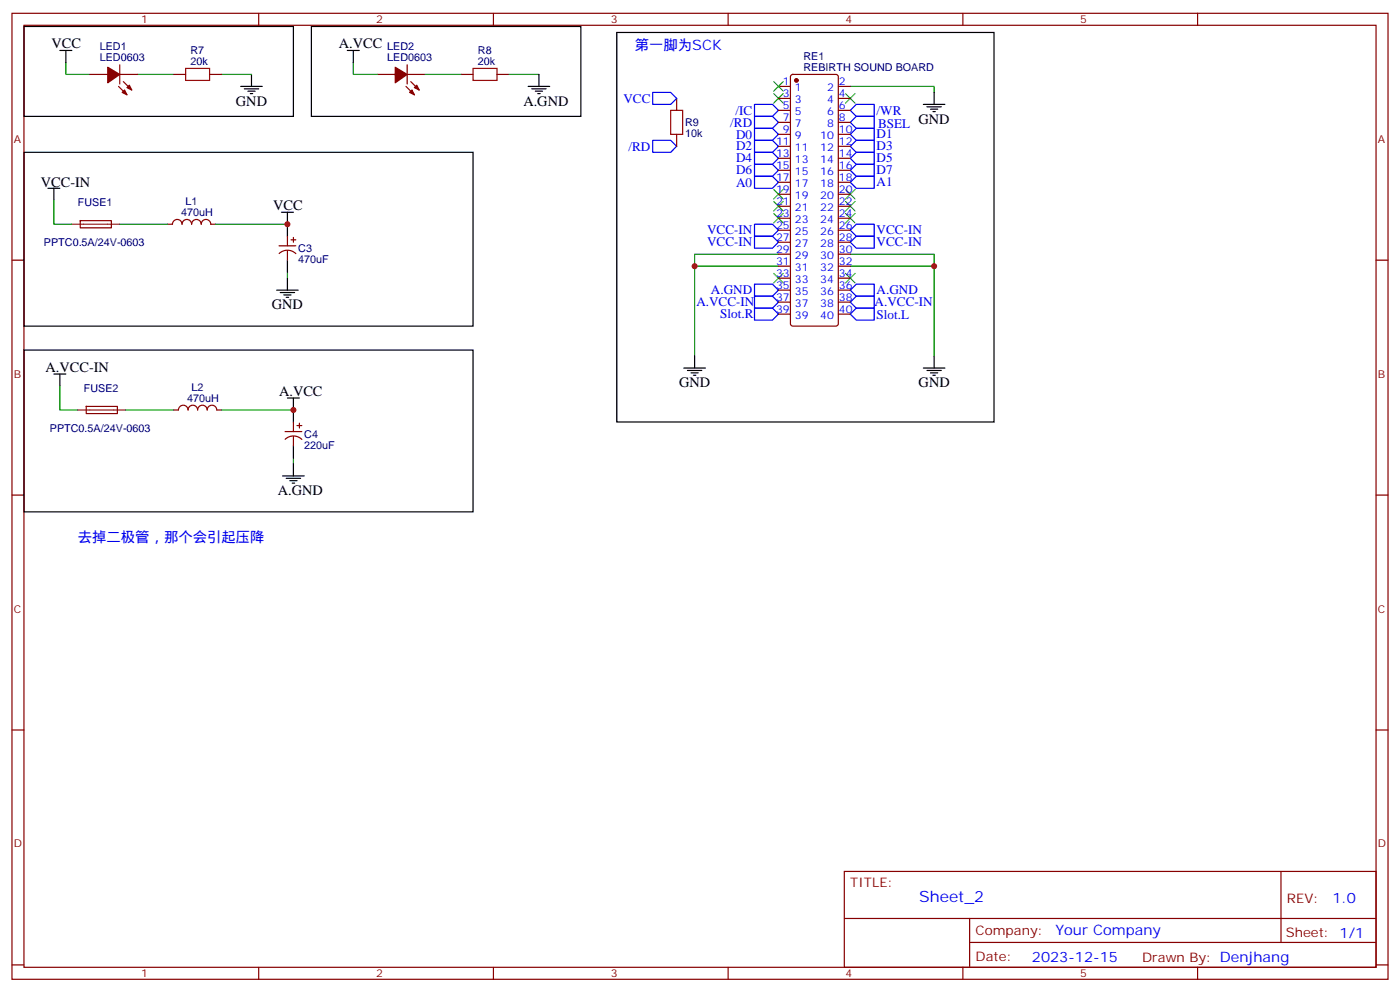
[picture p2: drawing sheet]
<svg xmlns="http://www.w3.org/2000/svg" width="412mm" height="292mm" viewBox="0 0 412 292" stroke-linecap="round" stroke-linejoin="round" font-family="sans-serif">
<g fill="none" stroke="#870000" stroke-width=".35">
<path d="M3.5 3.9h405.4v284.4h-405.4zM7.1 7.4h398.2v277.3h-398.2zM35.3 19.1v5.6M76.2 3.9v3.5M119.9 19.1v5.6M145.3 3.9v3.5M214.5 3.9v3.5M283.6 3.9v3.5M352.8 3.9v3.5M26.5 21.9h5.2M34.9 25.4l2.5 2.5M35.3 21.9h5.3"/>
<path d="M36.3 24l2.5 2.5M51.2 21.9h3.5M61.7 21.9h3.6M111.1 21.9h5.3M119.6 25.4l2.5 2.5M119.9 21.9h5.3M121 24l2.5 2.5M135.8 21.9h3.5M146.4 21.9h3.5M199.3 29v3.5M199.3 39.5v3.6M229.3 25.4h3.5"/>
<path d="M229.3 29h3.5M229.3 32.5h3.5M229.3 36h3.5M229.3 39.5h3.5M233.1 22.1l.4-.2h12.7l.5 .2 .2 .5v72.7l-.2 .5-.5 .2h-12.7l-.5-.2-.2-.5v-72.7zM246.9 25.4h3.6M246.9 29h3.6M246.9 32.5h3.6M246.9 36h3.6M246.9 39.5h3.6M229.3 43.1h3.5M229.3 46.6h3.5"/>
<path d="M229.3 50.1h3.5M229.3 53.7h3.5M229.3 57.2h3.5M246.9 43.1h3.6M246.9 46.6h3.6M246.9 50.1h3.6M246.9 53.7h3.6M246.9 57.2h3.6M3.5 76.6h3.6M23.6 65l9.2-.1v2.1l-9.1 .1zM49.4 66h1.4a1.41 1.41 0 0 1 1.4-1.4 1.41 1.41 0 0 1 1.4 1.4 1.41 1.41 0 0 1 1.4-1.4 1.41 1.41 0 0 1 1.4 1.4 1.41 1.41 0 0 1 1.5-1.4 1.41 1.41 0 0 1 1.4 1.4 1.41 1.41 0 0 1 1.4-1.4 1.41 1.41 0 0 1 1.4 1.4h1.4M82.2 72.4h4.9"/>
<path d="M82.2 74.6a3.5 3.5 0 0 1 4.9 .1M84.7 69.5v2.9M84.7 73.8v2.8M85.7 70.6h1.4M86.4 69.9v1.4M229.3 78.4h3.5M229.3 74.8h3.5M229.3 71.3h3.5M229.3 67.8h3.5M229.3 64.2h3.5M229.3 60.7h3.5M246.9 78.4h3.6"/>
<path d="M246.9 74.8h3.6M246.9 71.3h3.6M246.9 67.8h3.6M246.9 64.2h3.6M246.9 60.7h3.6M405.3 76.6h3.6M229.3 92.5h3.5M229.3 88.9h3.5M229.3 85.4h3.5M229.3 81.9h3.5M246.9 92.5h3.6M246.9 88.9h3.6"/>
<path d="M246.9 85.4h3.6M246.9 81.9h3.6M25.4 119.6h9.1l.1 2.1h-9.2zM51.2 120.7h1.4a1.41 1.41 0 0 1 1.4-1.4 1.41 1.41 0 0 1 1.4 1.4 1.41 1.41 0 0 1 1.4-1.4 1.41 1.41 0 0 1 1.4 1.4 1.41 1.41 0 0 1 1.4-1.4 1.41 1.41 0 0 1 1.4 1.4 1.41 1.41 0 0 1 1.4-1.4 1.41 1.41 0 0 1 1.5 1.4h1.4M84 127h4.9M84 129.3a3.5 3.5 0 0 1 4.9 0M86.4 124.2v2.8M86.4 128.4v2.9M87.5 125.3h1.4M88.2 124.6v1.4M3.5 145.7h3.6M405.3 145.7h3.6"/>
<path d="M3.5 214.9h3.6M405.3 214.9h3.6M248.7 256.5h156.6v28.2h-156.6zM377.3 256.5v20.9M248.7 270.4h156.5M285.6 277.4h119.6M285.6 270.4v14.1M3.5 284h3.6M76.2 284.7v3.6M145.3 284.7v3.6M214.5 284.7v3.6M283.6 284.7v3.6"/>
<path d="M352.8 284.7v3.6M405.3 284h3.6"/>
</g>
<g fill="none" stroke="#00f" stroke-width=".35">
<path d="M192.3 27.2h5.3l1.7 1.8-1.7 1.7h-5.3zM222.2 37.8h5.3l1.8 1.7-1.8 1.8h-5.3zM222.2 34.3h5.3l1.8 1.7-1.8 1.8h-5.3zM222.2 30.7h5.3l1.8 1.8-1.8 1.8h-5.3zM252.2 37.8h5.3v3.5h-5.3l-1.7-1.8zM252.2 30.7h5.3v3.6h-5.3l-1.7-1.8zM252.2 34.3h5.3v3.5h-5.3l-1.7-1.8zM192.3 41.3h5.3l1.7 1.8-1.7 1.7h-5.3zM222.2 51.9h5.3l1.8 1.8-1.8 1.7h-5.3zM222.2 48.4h5.3l1.8 1.7-1.8 1.8h-5.3zM222.2 44.8h5.3l1.8 1.8-1.8 1.8h-5.3zM222.2 41.3h5.3l1.8 1.8-1.8 1.7h-5.3z"/>
<path d="M252.2 51.9h5.3v3.5h-5.3l-1.7-1.7zM252.2 48.4h5.3v3.5h-5.3l-1.7-1.8zM252.2 44.8h5.3v3.6h-5.3l-1.7-1.8zM252.2 41.3h5.3v3.5h-5.3l-1.7-1.7zM222.2 69.5h5.3l1.8 1.8-1.8 1.8h-5.3zM222.2 66h5.3l1.8 1.8-1.8 1.7h-5.3zM252.2 69.5h5.3v3.6h-5.3l-1.7-1.8zM252.2 66h5.3v3.5h-5.3l-1.7-1.7zM222.2 90.7h5.3l1.8 1.8-1.8 1.7h-5.3zM222.2 87.2h5.3l1.8 1.7-1.8 1.8h-5.3zM222.2 83.6h5.3l1.8 1.8-1.8 1.8h-5.3zM250.5 88.9l1.7-1.7h5.3v3.5h-5.3z"/>
<path d="M250.5 92.5l1.7-1.8h5.3v3.5h-5.3zM252.2 83.6h5.3v3.6h-5.3l-1.7-1.8z"/>
</g>
<g fill="none" stroke="#000" stroke-width=".35">
<path d="M7.1 7.8h79.3v26.5h-79.3zM17.6 14.9h3.6M19.4 14.9v3.5M91.7 7.8h79.4v26.5h-79.4zM102.3 14.9h3.5M104.1 14.9v3.5M181.7 9.6h111.1v114.6h-111.1zM70.9 25.4h6.4M72 26.1h4.2M73 26.8h2.1M73.7 27.6h.7M74.1 21.9v3.5"/>
<path d="M155.6 25.4h6.3M156.6 26.1h4.3M157.7 26.8h2.1M158.4 27.6h.7M158.7 21.9v3.5M272 30.7h6.3M273 31.4h4.3M274.1 32.1h2.1M274.8 32.8h.7M275.2 27.2v3.5M7.1 44.8h132.2v51.2h-132.2zM14.1 55.4h3.5"/>
<path d="M15.9 55.4v3.5M82.9 62.5h3.5M84.7 62.5v7M84.7 76.6v3.5M81.5 85.4h6.3M82.5 86.1h4.3M83.6 86.8h2.1M84.3 87.5h.7M84.7 81.9v3.5M7.1 103h132.2v47.7h-132.2zM15.9 110.1h3.5M17.6 110.1v3.5"/>
<path d="M84.7 117.2h3.5M86.4 117.2v7M201.4 108.3h6.4M202.5 109h4.2M203.6 109.7h2.1M204.3 110.5h.7M204.6 104.8v3.5M272 108.3h6.3M273 109h4.3M274.1 109.7h2.1M274.8 110.5h.7M275.2 104.8v3.5"/>
<path d="M86.4 131.3v3.5M86.4 136.6v3.5M83.3 140.1h6.3M84.3 140.8h4.2M85.4 141.5h2.1M86.1 142.2h.7"/>
</g>
<g fill="none" stroke="#008700" stroke-width=".35">
<path d="M19.4 18.4v3.5h7.1M104.1 18.4v3.5h7M40.6 21.9h10.6M65.3 21.9h8.8M125.2 21.9h10.6M149.9 21.9h8.8M250.5 25.4h24.7v1.8M15.9 58.9v7.1h5.3M35.3 66h14.1M63.5 66h21.2M204.6 78.4h24.7M229.3 74.8h-24.7v30"/>
<path d="M250.5 74.8h24.7v30M250.5 78.4h24.7M84.7 80.1v1.8M17.6 113.6v7.1h5.3M37 120.7h14.2M65.3 120.7h21.1M86.4 134.8v1.8"/>
</g>
<g fill="none" stroke="#3c3" stroke-width=".35">
<path d="M227.9 27.6l2.8 2.8M227.9 24l2.8 2.8M230.7 27.6l-2.8 2.8M230.7 24l-2.8 2.8M249.1 27.6l2.8 2.8M251.9 27.6l-2.8 2.8M227.9 59.3l2.8 2.8M227.9 55.8l2.8 2.8M230.7 59.3l-2.8 2.8M230.7 55.8l-2.8 2.8M249.1 59.3l2.8 2.8M249.1 55.8l2.8 2.8"/>
<path d="M251.9 59.3l-2.8 2.8M251.9 55.8l-2.8 2.8M227.9 62.8l2.8 2.9M230.7 62.8l-2.8 2.9M249.1 62.8l2.8 2.9M251.9 62.8l-2.8 2.9M227.9 80.5l2.8 2.8M230.7 80.5l-2.8 2.8M249.1 80.5l2.8 2.8M251.9 80.5l-2.8 2.8"/>
</g>
<path d="M21.2 66h14.1M22.9 120.7h14.1" fill="none" stroke="#8c2424" stroke-width=".35"/>
<path d="M54.7 20.1h7v3.6h-7zM139.3 20.1h7.1v3.6h-7.1zM197.6 32.5h3.5v7h-3.5z" fill="none" stroke="#a10000" stroke-width=".35"/>
<g fill="#870000" stroke="#870000" stroke-width=".35">
<path d="M31.7 19.8l3.6 2.1-3.6 2.5z"/>
<path d="M36.7 26.5l.7 1.4-1.4-.7z"/>
<path d="M37.4 25.8l.7-.7 .7 1.4z"/>
<path d="M116.4 19.8l3.5 2.1-3.5 2.5z"/>
<path d="M120.6 27.2l.8-.7 .7 1.4z"/>
<path d="M122.1 25.8l.7-.7 .7 1.4z"/>
<circle cx="234.6" cy="23.7" r=".53"/>
</g>
<g fill="#c00">
<circle cx="275.2" cy="78.4" r=".88"/>
<circle cx="204.6" cy="78.4" r=".88"/>
<circle cx="84.7" cy="66" r=".88"/>
<circle cx="86.4" cy="120.7" r=".88"/>
</g>
<text font-size="4.6" fill="#00f" x="270.8" y="265.5">Sheet_2</text>
<g font-size="4.2">
<text x="15.2" y="14.1">VCC</text>
<text x="99.8" y="14.1">A.VCC</text>
<text x="69.5" y="31.1">GND</text>
<text x="154.2" y="31.1">A.GND</text>
<text x="270.6" y="36.4">GND</text>
<text x="12" y="55.1">VCC-IN</text>
<text x="80.4" y="61.8">VCC</text>
<text x="80.1" y="91.1">GND</text>
<text x="13.4" y="109.4">A.VCC-IN</text>
<text x="200" y="114">GND</text>
<text x="270.6" y="114">GND</text>
<text x="82.2" y="116.5">A.VCC</text>
<text x="81.8" y="145.7">A.GND</text>
</g>
<g font-size="4.2" fill="#00f">
<text x="187" y="14.9">第一脚为SCK</text>
<text x="22.9" y="159.5">去掉二极管，那个会引起压降</text>
<text x="392.5" y="265.8">1.0</text>
<text x="310.9" y="275.3">Your Company</text>
<text x="304" y="283.1">2023-12-15</text>
</g>
<g font-size="3.9" fill="#00f">
<text x="183.6" y="30.2">VCC</text>
<text x="216.6" y="33.7">/IC</text>
<text x="258.2" y="33.7">/WR</text>
<text x="215.1" y="37.3">/RD</text>
<text x="216.8" y="40.8">D0</text>
<text x="258.2" y="40.7">D1</text>
<text x="258.7" y="37.8">BSEL</text>
<text x="185.1" y="44.3">/RD</text>
<text x="216.8" y="47.8">D4</text>
<text x="216.8" y="44.2">D2</text>
<text x="258.2" y="47.8">D5</text>
<text x="258.2" y="44.2">D3</text>
<text x="216.8" y="51.3">D6</text>
<text x="258.2" y="51.3">D7</text>
<text x="216.8" y="54.9">A0</text>
<text x="258.2" y="54.8">A1</text>
<text x="208.3" y="69">VCC-IN</text>
<text x="258.2" y="69">VCC-IN</text>
<text x="208.3" y="72.5">VCC-IN</text>
<text x="258.2" y="72.5">VCC-IN</text>
<text x="209.4" y="86.7">A.GND</text>
<text x="258.2" y="86.7">A.GND</text>
<text x="205.1" y="90.2">A.VCC-IN</text>
<text x="212.2" y="93.7">Slot.R</text>
<text x="257.6" y="90.2">A.VCC-IN</text>
<text x="258.2" y="93.8">Slot.L</text>
</g>
<g font-size="3.9" fill="#800">
<text x="250.5" y="261.1">TITLE:</text>
<text x="379.1" y="265.8">REV:</text>
<text x="287.4" y="275.3">Company:</text>
<text x="378.7" y="275.9">Sheet: 1/1</text>
<text x="287.4" y="283">Date:</text>
<text x="336.4" y="283.1">Drawn By: Denjhang</text>
</g>
<g font-size="3.2" fill="#800">
<text x="41.6" y="6.9">1</text>
<text x="110.8" y="6.9">2</text>
<text x="179.9" y="6.9">3</text>
<text x="249.1" y="6.9">4</text>
<text x="318.2" y="6.9">5</text>
<text x="4.1" y="42">A</text>
<text x="405.9" y="42">A</text>
<text x="4.1" y="111.2">B</text>
<text x="405.9" y="111.2">B</text>
<text x="4.1" y="180.3">C</text>
<text x="405.9" y="180.3">C</text>
<text x="4.1" y="249.4">D</text>
<text x="405.9" y="249.4">D</text>
<text x="41.6" y="287.7">1</text>
<text x="110.8" y="287.7">2</text>
<text x="179.9" y="287.7">3</text>
<text x="249.1" y="287.7">4</text>
<text x="318.2" y="287.7">5</text>
</g>
<g font-size="3.2" fill="#000080">
<text x="29.4" y="14.9">LED1</text>
<text x="56.1" y="15.9">R7</text>
<text x="114.1" y="14.9">LED2</text>
<text x="140.8" y="15.9">R8</text>
<text x="236.7" y="17.6">RE1</text>
<text x="29.4" y="18">LED0603</text>
<text x="56.1" y="19.1">20k</text>
<text x="114.1" y="18">LED0603</text>
<text x="140.8" y="19.1">20k</text>
<text x="236.7" y="20.8">REBIRTH SOUND BOARD</text>
<text x="201.8" y="40.3">10k</text>
<text x="201.8" y="37.1">R9</text>
<text x="22.9" y="60.8">FUSE1</text>
<text x="53.4" y="63.6">470uH</text>
<text x="54.6" y="60.3">L1</text>
<text x="12.9" y="72.4">PPTC0.5A/24V-0603</text>
<text x="87.9" y="77.4">470uF</text>
<text x="87.9" y="74.2">C3</text>
<text x="24.7" y="115.4">FUSE2</text>
<text x="55.1" y="118.3">470uH</text>
<text x="56.4" y="115">L2</text>
<text x="14.7" y="127.1">PPTC0.5A/24V-0603</text>
<text x="89.6" y="128.9">C4</text>
<text x="89.6" y="132">220uF</text>
</g>
<g font-size="3.2" fill="#00f">
<text x="230.6" y="25.1">1</text>
<text x="230.6" y="28.6">3</text>
<text x="234.1" y="26.8">1</text>
<text x="243.6" y="26.8">2</text>
<text x="247.1" y="28.6">4</text>
<text x="247.1" y="25.1">2</text>
<text x="230.6" y="32.1">5</text>
<text x="230.6" y="35.7">7</text>
<text x="234.1" y="30.4">3</text>
<text x="234.1" y="33.9">5</text>
<text x="243.6" y="33.9">6</text>
<text x="243.6" y="30.4">4</text>
<text x="247.1" y="35.7">8</text>
<text x="247.1" y="32.1">6</text>
<text x="230.6" y="39.2">9</text>
<text x="234.1" y="37.4">7</text>
<text x="234.1" y="41">9</text>
<text x="241.6" y="41">10</text>
<text x="243.6" y="37.4">8</text>
<text x="247.1" y="39.2">10</text>
<text x="228.6" y="42.7">11</text>
<text x="228.6" y="46.2">13</text>
<text x="234.1" y="44.5">11</text>
<text x="241.6" y="44.5">12</text>
<text x="247.1" y="46.2">14</text>
<text x="247.1" y="42.7">12</text>
<text x="228.6" y="49.8">15</text>
<text x="228.6" y="53.3">17</text>
<text x="234.1" y="48">13</text>
<text x="234.1" y="51.5">15</text>
<text x="241.6" y="51.5">16</text>
<text x="241.6" y="48">14</text>
<text x="247.1" y="53.3">18</text>
<text x="247.1" y="49.8">16</text>
<text x="228.6" y="56.8">19</text>
<text x="234.1" y="55.1">17</text>
<text x="234.1" y="58.6">19</text>
<text x="241.6" y="58.6">20</text>
<text x="241.6" y="55.1">18</text>
<text x="247.1" y="56.8">20</text>
<text x="228.6" y="60.4">21</text>
<text x="228.6" y="63.9">23</text>
<text x="234.1" y="62.1">21</text>
<text x="234.1" y="65.7">23</text>
<text x="241.6" y="65.7">24</text>
<text x="241.6" y="62.1">22</text>
<text x="247.1" y="63.9">24</text>
<text x="247.1" y="60.4">22</text>
<text x="228.6" y="67.4">25</text>
<text x="228.6" y="70.9">27</text>
<text x="234.1" y="69.2">25</text>
<text x="241.6" y="69.2">26</text>
<text x="247.1" y="70.9">28</text>
<text x="247.1" y="67.4">26</text>
<text x="228.6" y="74.5">29</text>
<text x="228.6" y="78">31</text>
<text x="234.1" y="72.7">27</text>
<text x="234.1" y="76.2">29</text>
<text x="241.6" y="76.2">30</text>
<text x="241.6" y="72.7">28</text>
<text x="247.1" y="78">32</text>
<text x="247.1" y="74.5">30</text>
<text x="228.6" y="81.5">33</text>
<text x="234.1" y="79.8">31</text>
<text x="234.1" y="83.3">33</text>
<text x="241.6" y="83.3">34</text>
<text x="241.6" y="79.8">32</text>
<text x="247.1" y="81.5">34</text>
<text x="228.6" y="85.1">35</text>
<text x="228.6" y="88.6">37</text>
<text x="234.1" y="86.8">35</text>
<text x="241.6" y="86.8">36</text>
<text x="247.1" y="88.6">38</text>
<text x="247.1" y="85.1">36</text>
<text x="228.6" y="92.1">39</text>
<text x="234.1" y="90.3">37</text>
<text x="234.1" y="93.9">39</text>
<text x="241.6" y="93.9">40</text>
<text x="241.6" y="90.3">38</text>
<text x="247.1" y="92.1">40</text>
</g>
</svg>
